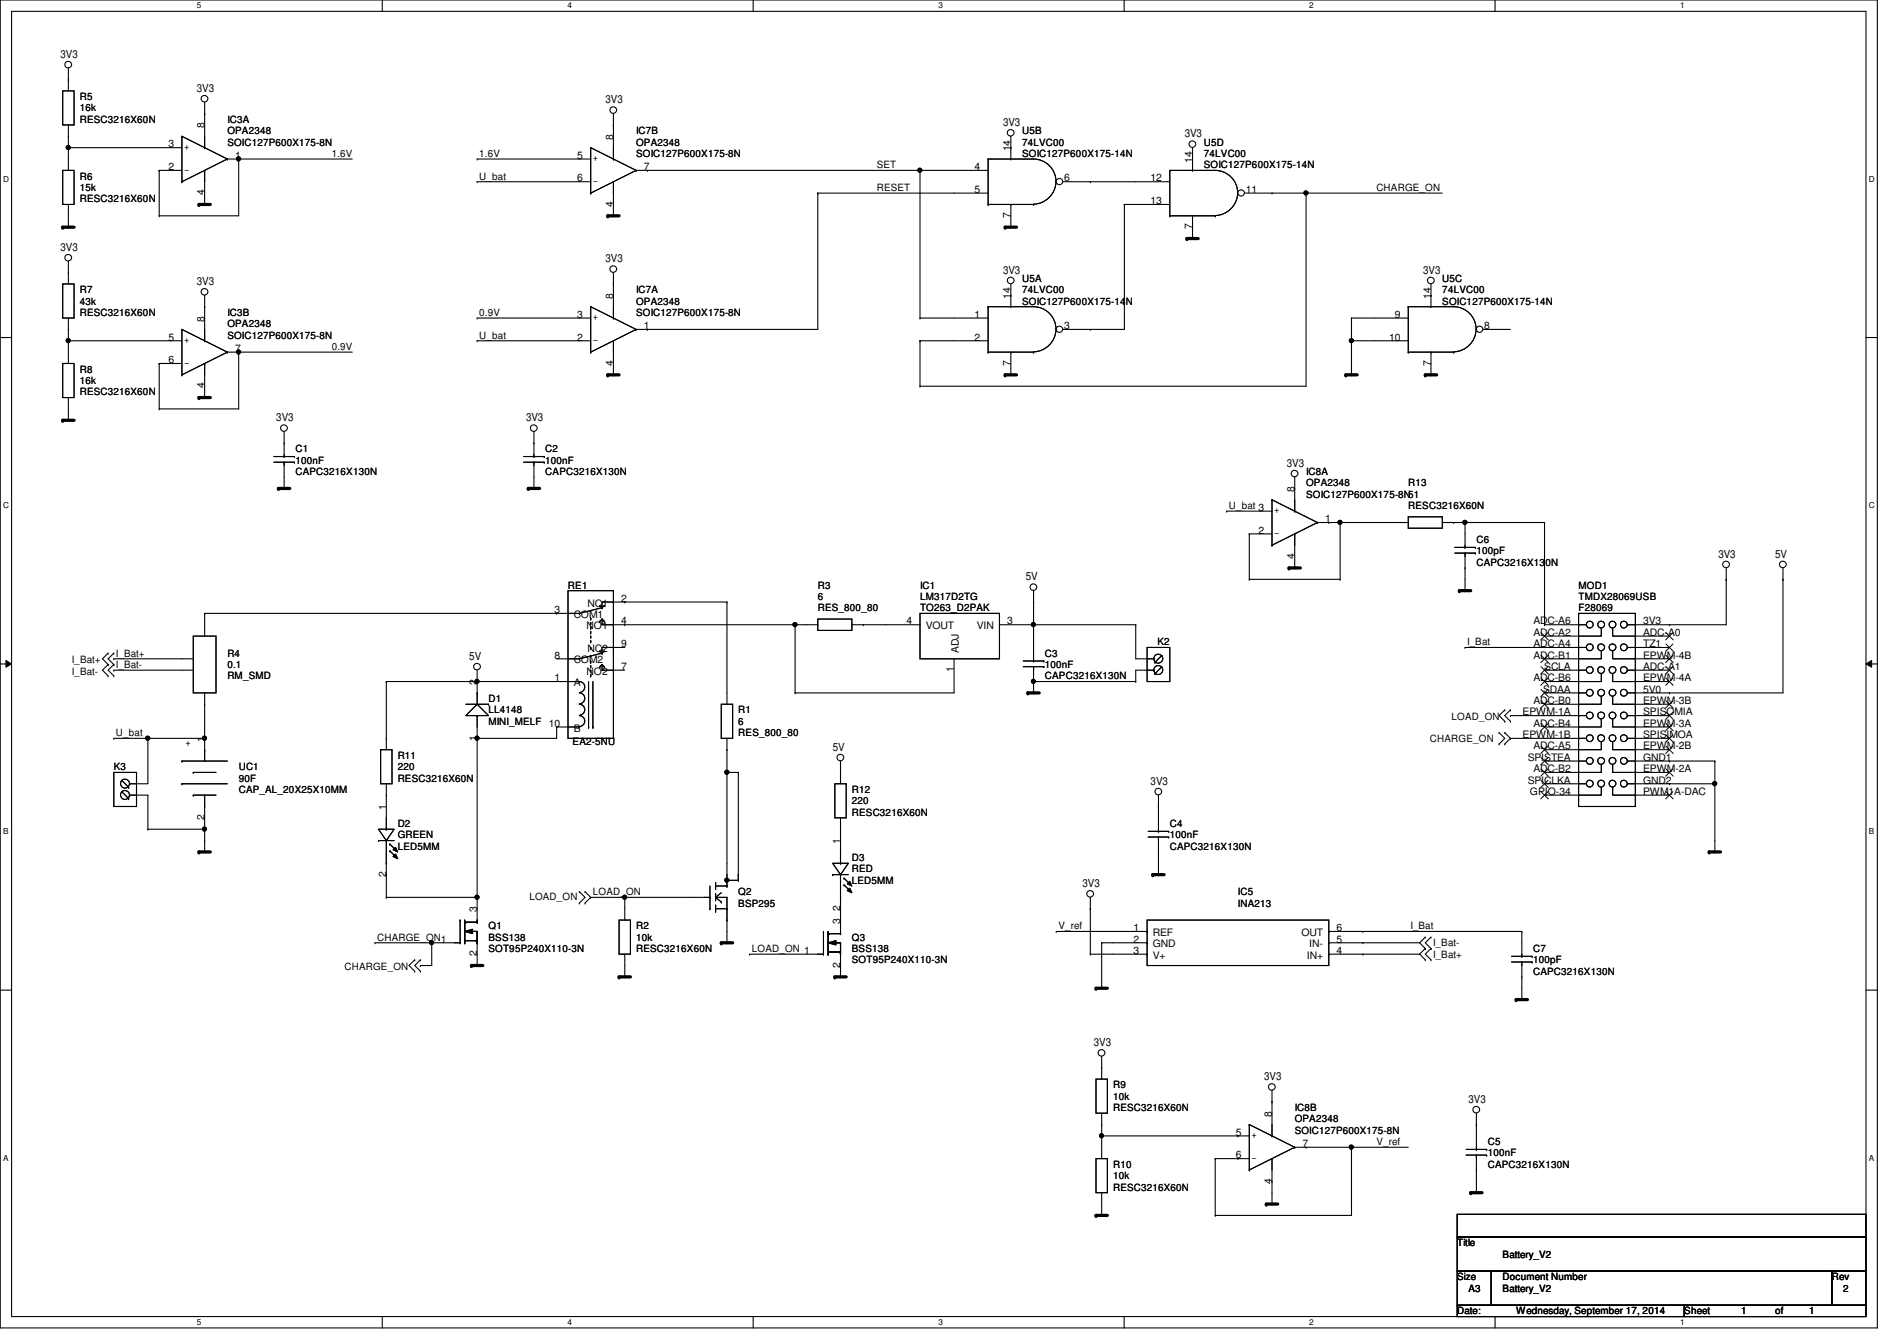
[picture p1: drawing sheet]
<svg xmlns="http://www.w3.org/2000/svg" width="297mm" height="210mm" viewBox="0 0 297 210" stroke-linecap="round" stroke-linejoin="round" font-family="sans-serif">
<path d="M0 0h294v207.9h-294zM1.8 1.8h290.4v204.3h-290.4z" fill="none" stroke="#000" stroke-width=".17"/>
<g fill="#fff">
<path d="M30.8 .2h.7v1.4h-.7z"/>
<path d="M30.8 206.2h.7v1.4h-.7z"/>
</g>
<path d="M59.9 0v1.8M59.9 206.1v1.8" fill="none" stroke="#000" stroke-width=".17"/>
<g fill="#fff">
<path d="M88.9 .2h.6v1.4h-.6z"/>
<path d="M88.9 206.2h.6v1.4h-.6z"/>
</g>
<path d="M117.9 0v1.8M117.9 206.1v1.8" fill="none" stroke="#000" stroke-width=".17"/>
<g fill="#fff">
<path d="M146.9 .2h.7v1.4h-.7z"/>
<path d="M146.9 206.2h.7v1.4h-.7z"/>
</g>
<path d="M176 0v1.8M176 206.1v1.8" fill="none" stroke="#000" stroke-width=".17"/>
<g fill="#fff">
<path d="M205 .2h.7v1.4h-.7z"/>
<path d="M205 206.2h.7v1.4h-.7z"/>
</g>
<path d="M234.1 0v1.8M234.1 206.1v1.8" fill="none" stroke="#000" stroke-width=".17"/>
<g fill="#fff">
<path d="M263.1 .2h.7v1.4h-.7z"/>
<path d="M263.1 206.2h.7v1.4h-.7z"/>
<path d="M.5 27.3h.9v1.4h-.9z"/>
<path d="M292.6 27.3h.9v1.4h-.9z"/>
<path d="M.5 78.4h.9v1.4h-.9z"/>
<path d="M292.6 78.4h.9v1.4h-.9z"/>
</g>
<path d="M0 52.8h1.8M292.2 52.8h1.8" fill="none" stroke="#000" stroke-width=".17"/>
<g fill="#fff">
<path d="M.5 129.5h.8v1.4h-.8z"/>
<path d="M292.6 129.5h.9v1.4h-.9z"/>
</g>
<path d="M0 103.9h1.8M292.2 103.9h1.8" fill="none" stroke="#000" stroke-width=".17"/>
<path d="M.9 103.4l.9 .5-.9 .5zM292.2 103.9l.9-.5v1z" fill="#000"/>
<path d="M.9 103.4l.9 .5-.9 .5zM292.2 103.9l.9-.5v1z" fill="none" stroke="#000" stroke-width=".16"/>
<g fill="#fff">
<path d="M.5 180.5h.8v1.4h-.8z"/>
<path d="M292.6 180.5h.9v1.4h-.9z"/>
</g>
<g fill="none" stroke="#000" stroke-width=".17">
<path d="M10.7 12.4h.1M10.7 10.7v1.7M32 17.8h.1M32 16v3.6M96.1 19.6h.1M96.1 17.8v3.5M10.7 21.3h.1M10.7 23.1h.1M10.7 35.6h.1M10.7 21.3v3.6M10.7 33.8v1.8M10.7 23.1h16"/>
<path d="M24.9 26.7h.1M24.9 33.8h.1M24.9 26.7h1.8M24.9 26.7v7.1M32 32h.1M32 30.2v1.8M37.4 24.9h.1M37.4 24.9v8.9h-12.5M37.4 24.9h17.8M74.7 28.4h.1M74.7 24.9h.1M74.7 28.4h16"/>
<path d="M74.7 24.9h16M96.1 33.8h.1M96.1 32v1.8M101.4 26.7h.1M101.4 26.7h48M128.1 30.2h.1M128.1 30.2h21.3M128.1 30.2v21.4h-28.5M144.1 26.7h.1M144.1 26.7v23.1M158.3 32h.1M158.3 23.1h.1"/>
<path d="M158.3 35.6h.1M158.3 21.3v3.6M158.3 32v3.6M170.7 28.4h.1M170.7 28.4h12.5M176.1 32h.1M176.1 32h7.1M176.1 32v19.6h-5.4M183.2 26.7h.1M183.2 33.8h.1M183.2 26.7h7.1a3.5 3.5 0 0 1 3.5 3.5 3.6 3.6 0 0 1-3.5 3.5M183.2 33.8h7.1"/>
<path d="M183.2 26.7v7.1M186.7 33.8h.1M186.7 24.9h.1M186.7 37.3h.1M186.7 23.1v3.6M186.7 33.8v3.5M190.3 33.8h.1M199.2 30.2h.1M199.2 30.2h26.6M204.5 30.2h.1M204.5 30.2v30.3h-60.4M10.7 51.6h.1"/>
<path d="M10.7 53.3h.1M10.7 42.7h.1M10.7 40.9v1.8M10.7 51.6v3.5M10.7 53.3h17.8M24.9 56.9h.1M24.9 56.9v7.1M24.9 56.9h3.6M28.5 51.6h.1M28.5 58.7h.1M28.5 51.6l7.1 3.5M28.5 51.6v7.1"/>
<path d="M32 48h.1M32 53.3h.1M32 56.9h.1M32 46.2v7.1M32 56.9v5.3M35.6 55.1h.1M35.6 55.1h19.6M35.6 55.1l-7.1 3.6M37.4 55.1h.1M37.4 55.1v8.9h-12.5M74.7 49.8h.1M74.7 53.3h.1"/>
<path d="M74.7 49.8h17.8M74.7 53.3h17.8M92.5 48h.1M92.5 55.1h.1M92.5 48l7.1 3.6M92.5 48v7.1M96.1 44.4h.1M96.1 58.7h.1M96.1 49.8h.1M96.1 53.3h.1M96.1 42.7v7.1M96.1 53.3v5.4"/>
<path d="M99.6 51.6h.1M99.6 51.6l-7.1 3.5M101.4 51.6h.1M144.1 53.3h.1M144.1 49.8h.1M144.1 49.8h5.3M144.1 53.3h5.3M144.1 53.3v7.2M158.3 55.1h.1M158.3 46.2h.1M158.3 58.7h.1M158.3 44.4v3.6"/>
<path d="M158.3 55.1v3.6M170.7 51.6h.1M211.6 53.3h.1M211.6 49.8h.1M211.6 58.7h.1M211.6 49.8h3.6M211.6 53.3h3.6M211.6 49.8v8.9M224.1 46.2h.1M224.1 55.1h.1M224.1 58.7h.1M224.1 44.4v3.6"/>
<path d="M224.1 55.1v3.6M10.7 65.8h.1M10.7 64v1.8M24.9 64h.1M32 62.2h.1M44.5 76.5h.1M44.5 69.3h.1M44.5 67.6v1.7M44.5 74.7v1.8M83.6 76.5h.1M83.6 69.3h.1M83.6 67.6v1.7"/>
<path d="M83.6 74.7v1.8M144.1 60.5h.1M202.7 76.5h.1M202.7 74.7v1.8M32 96h.1M32 96v1.8M32 96h55.2M87.2 96h.1M97.8 94.2h.1M97.8 97.8h.1M97.8 97.8h28.5M97.8 94.2h16"/>
<path d="M113.8 94.2h.1M113.8 94.2v14.3M124.5 97.8h.1M124.5 97.8v10.7M135.2 97.8h.1M135.2 97.8h3.5M161.8 97.8h.1M161.8 94.2h.1M161.8 92.5v8.8M161.8 97.8h16M177.8 97.8h.1M177.8 97.8v5.3"/>
<path d="M192.1 80h.1M192.1 80h5.3M195.6 83.6h.1M195.6 90.7h.1M195.6 83.6h1.8M195.6 83.6v7.1M195.6 90.7h14.2M202.7 88.9h.1M202.7 87.1v1.8M208.1 81.8h.1M208.1 81.8h10.6M209.8 90.7h.1"/>
<path d="M209.8 81.8h.1M209.8 81.8v8.9M227.6 81.8h.1M227.6 81.8h14.2M229.4 81.8h.1M229.4 88.9h.1M229.4 92.5h.1M229.4 81.8v1.8M229.4 88.9v3.6M241.8 81.8h.1M241.8 97.8h.1M241.8 81.8v16"/>
<path d="M261.4 97.8h.1M270.3 90.7h.1M270.3 88.9v8.9h-8.9M279.2 90.7h.1M279.2 88.9v19.6h-17.8M16.9 102.2h.1M16.9 104h.1M16.9 105.8h.1M16.9 102.2l-.9 .9 .9 .9M16.9 104l-.9 .9 .9 .9M17.8 103.1h.1M17.8 104.9h.1"/>
<path d="M17.8 115.6h.1M17.8 102.2h.1M17.8 104h.1M17.8 105.8h.1M17.8 103.1h10.7M17.8 104.9h10.7M17.8 102.2l-.9 .9 .9 .9M17.8 104l-.9 .9 .9 .9M23.2 115.6h.1M23.2 115.6v7.1M32 110.2h.1M32 110.2v5.4h-14.2"/>
<path d="M60.5 106.7h.1M60.5 115.6h.1M60.5 106.7h26.7M60.5 106.7v8.9M74.7 115.6h.1M74.7 106.7h.1M74.7 104.9v1.8M74.7 115.6v26.6M87.2 113.8h.1M87.2 113.8v1.8h-12.5M113.8 117.3h.1M113.8 117.3v17.8"/>
<path d="M124.5 108.5h.1M124.5 108.5h24.9M131.6 119.1v1.8M161.8 106.7h.1M161.8 108.5h.1M161.8 106.7v1.8M161.8 106.7h16M177.8 106.7h.1M177.8 104.9v1.8M229.4 101.3h.1M229.4 101.3h12.4M234.7 116.5h.1"/>
<path d="M234.7 114.7h.1M234.7 114.7l.9 .9-.9 .9M235.6 111.1h.1M235.6 112.9h.1M235.6 114.7h.1M235.6 116.5h.1M235.6 111.1l-.9 .9 .9 .9M235.6 114.7l.9 .9M236.5 112h.1M236.5 115.6h.1M236.5 111.1h.1M236.5 112.9h.1"/>
<path d="M236.5 115.6h5.3M236.5 112h5.3M236.5 111.1l-.9 .9 .9 .9M236.5 115.6l-.9 .9M261.4 119.1h.1M261.4 108.5h.1M261.4 119.1h7.1M268.5 119.1h.1M268.5 119.1v14.2M23.2 129.8h.1M23.2 124.5v5.3M23.2 129.8h8.8"/>
<path d="M32 129.8h.1M32 131.6h.1M32 133.3h.1M32 128v5.3M60.5 124.5h.1M60.5 136.9h.1M60.5 124.5v1.7M60.5 136.9v3.6M90.7 139.6h.1M90.7 139.6l.9 .9-.9 .9M91.6 139.6h.1M91.6 139.6l.9 .9"/>
<path d="M113.8 120.9h.1M113.8 120.9h1.8M115.6 120.9h.1M115.6 120.9v14.2M131.6 129.8h.1M131.6 120.9h.1M131.6 129.8v1.8M181.4 133.3h.1M181.4 126.2h.1M181.4 136.9h.1M181.4 124.5v3.5M181.4 133.3v3.6"/>
<path d="M261.4 122.7h.1M261.4 122.7h7.1M268.5 122.7h.1M268.5 133.3h.1M0 155h1.8M58.7 147.6h.1M58.7 147.6h10.7M60.5 140.5h.1M60.5 140.5h14.2M64.9 150.2h.1M64.9 152h.1M64.9 150.2l-.9 .9 .9 .9"/>
<path d="M65.8 151.1h.1M65.8 150.2h.1M65.8 152h.1M65.8 150.2l-.9 .9 .9 .9M67.6 147.6h.1M67.6 147.6v3.5h-1.8M74.7 140.5h.1M74.7 151.1h.1M74.7 149.4v1.7M90.7 141.4h.1M91.6 141.4h.1M92.5 140.5h.1"/>
<path d="M92.5 140.5h16M92.5 140.5l-.9 .9M97.8 140.5h.1M97.8 152.9h.1M97.8 140.5v1.7M97.8 151.1v1.8M113.8 147.6h.1M113.8 145.8v1.8M117.4 149.4h.1M117.4 149.4h11.5M128.9 149.4h.1M128.9 145.8h.1"/>
<path d="M128.9 145.8v3.6M129.7 147.6l1.2-.4v.7zM129.7 149.4h.1M129.7 146.1h.1M129.7 147.6h1.9M129.7 145.8v3.6M129.7 146.1h1.9M129.7 149h1.9M129.8 146.1h.1M131.4 149h.1M131.6 142.2h.1M131.6 152.9h.1"/>
<path d="M131.6 146.1h.1M131.6 147.6h.1M131.6 149.4h.1M131.6 149h.1M131.6 142.2v3.9M131.6 147.6v5.3M165.4 145.8h.1M165.4 145.8h8.9M170.7 149.4h.1M170.7 142.2h.1M170.7 149.4h3.6M170.7 140.5v8.9"/>
<path d="M172.5 147.6h.1M172.5 154.7h.1M172.5 147.6h1.8M172.5 147.6v7.1M213.4 145.8h.1M213.4 149.4h.1M213.4 147.6h.1M213.4 147.6h8.9M213.4 145.8h24.9M213.4 149.4h8.9M222.3 149.4l.9 .8M222.3 147.6l.9 .9"/>
<path d="M223.2 148.5h.1M223.2 150.2h.1M223.2 146.7h.1M223.2 148.5l-.9 .9M223.2 146.7l-.9 .9M224.1 150.2h.1M224.1 148.5h.1M224.1 146.7h.1M224.1 148.5l-.9 .9 .9 .8M224.1 146.7l-.9 .9 .9 .9M238.3 152.9h.1M238.3 145.8h.1"/>
<path d="M238.3 156.5h.1M238.3 145.8v1.8M238.3 152.9v3.6M292.2 155h1.8M172.5 177.8h.1M172.5 176h.1M172.5 167.1h.1M172.5 165.4v1.7M172.5 176v3.6M172.5 177.8h21.3M193.8 177.8h.1M199.2 172.5h.1"/>
<path d="M199.2 170.7v3.5M204.5 179.6h.1M204.5 179.6h16M211.6 179.6h.1M211.6 179.6v10.6h-21.3M231.2 176h.1M231.2 174.2v3.6M172.5 190.2h.1M172.5 188.5v1.7M190.3 190.2h.1M190.3 181.4h.1M190.3 181.4v8.8"/>
<path d="M190.3 181.4h3.5M193.8 181.4h.1M199.2 184.9h.1M199.2 188.5h.1M199.2 184.9v3.6M228.2 190.1h64v3.5h-64zM228.2 193.6h64v5.4h-64zM228.2 199h5.3v5.3h-5.3zM231.2 183.1h.1M231.2 186.7h.1M231.2 183.1v3.6M233.5 199h53.3v5.3h-53.3z"/>
<path d="M286.8 199h5.4v5.3h-5.4zM228.2 204.3h35.5v1.8h-35.5zM263.7 204.3h28.5v1.8h-28.5z"/>
<circle cx="10.7" cy="10.1" r=".52"/>
<circle cx="32" cy="15.4" r=".52"/>
<circle cx="96" cy="17.2" r=".52"/>
<circle cx="10.7" cy="23.1" r=".32"/>
<circle cx="37.4" cy="24.9" r=".32"/>
<circle cx="144" cy="26.6" r=".32"/>
<circle cx="158.3" cy="20.8" r=".52"/>
<circle cx="186.7" cy="22.6" r=".52"/>
<circle cx="204.5" cy="30.2" r=".32"/>
<circle cx="10.7" cy="53.3" r=".32"/>
<circle cx="10.7" cy="40.3" r=".52"/>
<circle cx="32" cy="45.7" r=".52"/>
<circle cx="37.4" cy="55.1" r=".32"/>
<circle cx="96" cy="42.1" r=".52"/>
<circle cx="158.3" cy="43.9" r=".52"/>
<circle cx="211.6" cy="53.3" r=".32"/>
<circle cx="224.1" cy="43.9" r=".52"/>
<circle cx="44.5" cy="67" r=".52"/>
<circle cx="83.6" cy="67" r=".52"/>
<circle cx="202.7" cy="74.1" r=".52"/>
<circle cx="124.5" cy="97.8" r=".32"/>
<circle cx="161.8" cy="97.8" r=".32"/>
<circle cx="161.8" cy="91.9" r=".52"/>
<circle cx="209.8" cy="81.8" r=".32"/>
<circle cx="229.4" cy="81.8" r=".32"/>
<circle cx="270.3" cy="88.3" r=".52"/>
<circle cx="279.2" cy="88.3" r=".52"/>
<circle cx="23.1" cy="115.5" r=".32"/>
<circle cx="32" cy="115.5" r=".32"/>
<circle cx="74.7" cy="106.7" r=".32"/>
<circle cx="74.7" cy="115.5" r=".32"/>
<circle cx="74.7" cy="104.3" r=".52"/>
<circle cx="131.6" cy="118.6" r=".52"/>
<circle cx="161.8" cy="106.7" r=".32"/>
<circle cx="32" cy="129.8" r=".32"/>
<circle cx="113.8" cy="120.9" r=".32"/>
<circle cx="170.7" cy="139.9" r=".52"/>
<circle cx="181.4" cy="123.9" r=".52"/>
<circle cx="268.5" cy="122.7" r=".32"/>
<circle cx="67.6" cy="147.5" r=".32"/>
<circle cx="74.7" cy="140.4" r=".32"/>
<circle cx="97.8" cy="140.4" r=".32"/>
<circle cx="172.5" cy="177.8" r=".32"/>
<circle cx="172.5" cy="164.8" r=".52"/>
<circle cx="199.2" cy="170.1" r=".52"/>
<circle cx="211.6" cy="179.6" r=".32"/>
<circle cx="231.2" cy="173.7" r=".52"/>
</g>
<g fill="#000">
<path d="M129.7 147.6l1.2-.4v.7z"/>
<circle cx="10.7" cy="23.1" r=".32"/>
<circle cx="37.4" cy="24.9" r=".32"/>
<circle cx="144" cy="26.6" r=".32"/>
<circle cx="204.5" cy="30.2" r=".32"/>
<circle cx="10.7" cy="53.3" r=".32"/>
<circle cx="37.4" cy="55.1" r=".32"/>
<circle cx="211.6" cy="53.3" r=".32"/>
<circle cx="124.5" cy="97.8" r=".32"/>
<circle cx="161.8" cy="97.8" r=".32"/>
<circle cx="209.8" cy="81.8" r=".32"/>
<circle cx="229.4" cy="81.8" r=".32"/>
<circle cx="23.1" cy="115.5" r=".32"/>
<circle cx="32" cy="115.5" r=".32"/>
<circle cx="74.7" cy="106.7" r=".32"/>
<circle cx="74.7" cy="115.5" r=".32"/>
<circle cx="161.8" cy="106.7" r=".32"/>
<circle cx="32" cy="129.8" r=".32"/>
<circle cx="113.8" cy="120.9" r=".32"/>
<circle cx="268.5" cy="122.7" r=".32"/>
<circle cx="67.6" cy="147.5" r=".32"/>
<circle cx="74.7" cy="140.4" r=".32"/>
<circle cx="97.8" cy="140.4" r=".32"/>
<circle cx="172.5" cy="177.8" r=".32"/>
<circle cx="211.6" cy="179.6" r=".32"/>
</g>
<g fill="none" stroke="#000" stroke-width=".51">
<path d="M9.8 35.6h1.8M31.2 32h1.7M95.2 33.8h1.7M157.4 35.6h1.8M185.8 37.3h1.8M95.2 58.7h1.7M157.4 58.7h1.8M210.7 58.7h1.8M223.2 58.7h1.8M9.8 65.8h1.8M31.2 62.2h1.7M43.6 76.5h1.8"/>
<path d="M82.7 76.5h1.8M201.8 88.9h1.8M228.5 92.5h1.8M160.9 108.5h1.8M31.2 133.3h1.7M180.5 136.9h1.8M267.6 133.3h1.8M73.8 151.1h1.8M96.9 152.9h1.8M112.9 147.6h1.8M130.7 152.9h1.8M171.6 154.7h1.8"/>
<path d="M237.4 156.5h1.8M171.6 190.2h1.8M198.3 188.5h1.8M230.3 186.7h1.8"/>
</g>
<g fill="#000">
<circle cx="9.8" cy="35.6" r=".25"/>
<circle cx="31.2" cy="32" r=".25"/>
<circle cx="95.2" cy="33.8" r=".25"/>
<circle cx="157.4" cy="35.6" r=".25"/>
<circle cx="185.8" cy="37.3" r=".25"/>
<circle cx="95.2" cy="58.7" r=".25"/>
<circle cx="157.4" cy="58.7" r=".25"/>
<circle cx="210.7" cy="58.7" r=".25"/>
<circle cx="223.2" cy="58.7" r=".25"/>
<circle cx="9.8" cy="65.8" r=".25"/>
<circle cx="31.2" cy="62.2" r=".25"/>
<circle cx="43.6" cy="76.5" r=".25"/>
<circle cx="82.7" cy="76.5" r=".25"/>
<circle cx="201.8" cy="88.9" r=".25"/>
<circle cx="228.5" cy="92.5" r=".25"/>
<circle cx="160.9" cy="108.5" r=".25"/>
<circle cx="31.2" cy="133.3" r=".25"/>
<circle cx="180.5" cy="136.9" r=".25"/>
<circle cx="267.6" cy="133.3" r=".25"/>
<circle cx="73.8" cy="151.1" r=".25"/>
<circle cx="96.9" cy="152.9" r=".25"/>
<circle cx="112.9" cy="147.6" r=".25"/>
<circle cx="130.7" cy="152.9" r=".25"/>
<circle cx="171.6" cy="154.7" r=".25"/>
<circle cx="237.4" cy="156.5" r=".25"/>
<circle cx="171.6" cy="190.2" r=".25"/>
<circle cx="198.3" cy="188.5" r=".25"/>
<circle cx="230.3" cy="186.7" r=".25"/>
</g>
<circle cx="194.4" cy="30.2" r=".5" fill="#fff"/>
<g fill="none" stroke="#000" stroke-width=".17">
<path d="M9.8 14.2h1.8v5.4h-1.8zM10.7 12.4v1.8M10.7 19.6v1.7M9.8 26.7h1.8v5.3h-1.8zM10.7 24.9v1.8M10.7 32v1.8M90.7 28.4h1.8M90.7 24.9h1.8M92.5 23.1h.1M92.5 30.2h.1M92.5 23.1l7.1 3.6M92.5 23.1v7.1"/>
<path d="M96.1 24.9h.1M96.1 28.4h.1M96.1 21.3v3.6M96.1 28.4v3.6M99.6 26.7h.1M99.6 26.7l-7.1 3.5M99.6 26.7h1.8M149.4 30.2h5.3M149.4 26.7h5.3M154.7 24.9h.1M154.7 32h.1M154.7 24.9h7.1a3.5 3.5 0 0 1 3.6 3.6v-.1a3.6 3.6 0 0 1-3.6 3.6"/>
<path d="M154.7 24.9v7.1M154.7 32h7.1M161.8 32h.1M186.7 26.7h.1M186.7 33.8h.1M194.9 30.2h4.3M42.9 72.3h3.2M42.9 71.5h3.2M44.5 71.5h.1M44.5 72.3h.1M44.5 69.3v2.2M44.5 72.3v2.4"/>
<path d="M46.1 72.3h.1M46.1 71.5h.1M82 72.3h3.2M82 71.5h3.2M83.6 71.5h.1M83.6 72.3h.1M83.6 69.3v2.2M83.6 72.3v2.4M85.2 72.3h.1M85.2 71.5h.1M199.2 78.2h.1M199.2 78.2l7.1 3.6"/>
<path d="M199.2 78.2v7.1M202.7 76.5v3.5M126.3 97.8h1.8M128.1 96.9h5.3v1.8h-5.3zM133.4 97.8h1.8M197.4 83.6h1.8M197.4 80h1.8M199.2 85.3h.1M202.7 80h.1M202.7 83.6h.1M202.7 83.6v3.5M206.3 81.8h.1"/>
<path d="M206.3 81.8h1.8M206.3 81.8l-7.1 3.5M218.7 81.8h1.8M220.5 80.9h5.3v1.8h-5.3zM225.8 81.8h1.8M227.8 86.6h3.2M227.8 85.7h3.2M229.4 85.7h.1M229.4 86.6h.1M229.4 83.6v2.1M229.4 86.6v2.3M231 86.6h.1"/>
<path d="M231 85.7h.1M72.9 110.2h3.6M74.7 110.2l1.8 1.8h-3.6zM74.7 112h.1M74.7 108.5h.1M74.7 106.7v3.5M74.7 112v3.6M76.5 110.2h.1M160.2 104.4h3.2M160.2 103.5h3.2M161.8 103.5h.1M161.8 104.4h.1"/>
<path d="M161.8 101.3v2.2M161.8 104.4v2.3M163.4 104.4h.1M163.4 103.5h.1M177.8 103.1h2.9M177.8 104.9h2.9M179.6 101.3h3.6v5.4h-3.6zM180.7 103.1h.1M180.7 104.9h.1M180.8 103.7h.1M180.8 105.5h.1M181.9 102.6l-1.1 1.1"/>
<path d="M181.9 104.4l-1.1 1.1M59.3 129.8h2.4l-1.2 1.8zM59.3 131.6h.1M59.3 131.6h2.4M60.5 129.8h.1M60.5 135.1h.1M60.5 126.2v3.6M60.5 131.6v5.3M61 132.1h.1M61 133.2h.1M61 132.1l1.1 1.1M61 133.2l1.1 1"/>
<path d="M61.5 134.1l.4-.4 .4 .7zM61.9 132.6l.4 .7-.8-.3zM111.2 138.7v3.5M112.1 138.1h.1M112.1 139.9h.1M112.1 138.7h1.7M112.1 138.1v1.1M112.1 139.9v1.1M112.9 139.7l-.8 .8M113.8 138.7h.1M113.8 135.1v3.6M113.8 137.8h1.8"/>
<path d="M115.6 137.8h.1M115.6 136.9h.1M115.6 135.1v2.7M130.4 135.1h2.4l-1.2 1.8zM130.4 136.9h.1M130.4 136.9h2.4M130.7 122.7h1.8v5.3h-1.8zM131.6 135.1h.1M131.6 120.9v1.8M131.6 128v1.8M131.6 131.6v3.5M131.6 136.9v5.3"/>
<path d="M132.2 137.5h.1M132.2 138.5h.1M132.2 137.5l1 1M132.2 138.5l1 1.1M133.1 139l.3 .7-.7-.3zM133.1 138l.3 .7-.7-.4zM179.8 131h3.2M179.8 130.1h3.2M181.4 130.1h.1M181.4 131h.1M181.4 128v2.1M181.4 131v2.3"/>
<path d="M183 131h.1M183 130.1h.1M69.4 147.6h2.6M72 147.6h.1M72 144h.1M72 144v3.6M72.8 145.8l1.2-.3v.6zM72.8 147.6h.1M72.8 144.4h.1M72.8 144v3.6M72.8 144.4h1.9M72.8 145.8h1.9"/>
<path d="M72.8 147.2h1.9M72.9 144.4h.1M74.5 147.2h.1M74.7 144.4h.1M74.7 145.8h.1M74.7 147.6h.1M74.7 147.2h.1M74.7 142.2v2.2M74.7 145.8v3.6M96.9 144h1.8v5.4h-1.8zM97.8 142.2v1.8M97.8 149.4v1.7"/>
<path d="M108.5 140.5h2.7M111.2 142.2h.1M111.2 140.5h.1M112.1 140.5h.1M112.1 141.7h.1M112.1 142.2h1.7M112.1 140.5l.8 .7M112.1 140.5h1.7v5.3M112.1 141.7v1.1M112.9 141.2h.1M113.8 142.2h.1M113.8 144h.1"/>
<path d="M131.6 140.5h.1M236.7 150.6h3.2M236.7 149.7h3.2M238.3 149.7h.1M238.3 150.6h.1M238.3 147.6v2.1M238.3 150.6v2.3M239.9 150.6h.1M239.9 149.7h.1M171.6 168.9h1.8v5.3h-1.8zM172.5 167.1v1.8M172.5 174.2v1.8"/>
<path d="M193.8 177.8h1.8M195.6 176h.1M195.6 176l7.1 3.6M195.6 176v7.1M199.2 177.8h.1M199.2 174.2v3.6M202.7 179.6h.1M202.7 179.6l-7.1 3.5M202.7 179.6h1.8M193.8 181.4h1.8M195.6 183.1h.1M199.2 181.4h.1"/>
<path d="M199.2 181.4v3.5"/>
<circle cx="194.4" cy="30.2" r=".5"/>
<circle cx="181.4" cy="104.9" r=".7"/>
<circle cx="181.4" cy="103.1" r=".7"/>
<circle cx="113.8" cy="137.8" r=".32"/>
</g>
<g fill="#000">
<path d="M72.8 145.8l1.2-.3v.6z"/>
<path d="M61.5 134.1l.4-.4 .4 .7z" fill-rule="evenodd"/>
<path d="M61.9 132.6l.4 .7-.8-.3z" fill-rule="evenodd"/>
<path d="M61.5 134.1l.4-.4 .4 .7z" fill-rule="evenodd"/>
<path d="M61.9 132.6l.4 .7-.8-.3z" fill-rule="evenodd"/>
<path d="M133.1 139l.3 .7-.7-.3z" fill-rule="evenodd"/>
<path d="M133.1 138l.3 .7-.7-.4z" fill-rule="evenodd"/>
<path d="M133.1 139l.3 .7-.7-.3z" fill-rule="evenodd"/>
<path d="M133.1 138l.3 .7-.7-.4z" fill-rule="evenodd"/>
<circle cx="113.8" cy="137.8" r=".32"/>
</g>
<circle cx="165.9" cy="28.4" r=".5" fill="#fff"/>
<g fill="none" stroke="#000" stroke-width=".17">
<path d="M32 19.6v3.5M26.7 26.7h1.8M26.7 23.1h1.8M28.5 21.3h.1M28.5 28.4h.1M28.5 21.3l7.1 3.6M28.5 21.3v7.1M32 23.1h.1M32 26.7h.1M32 26.7v3.5M35.6 24.9h.1M35.6 24.9l-7.1 3.5"/>
<path d="M35.6 24.9h1.8M158.3 24.9h.1M158.3 32h.1M166.5 28.4h4.2M9.8 44.4h1.8v5.4h-1.8zM9.8 56.9h1.8v5.3h-1.8zM10.7 42.7v1.7M10.7 49.8v1.8M10.7 55.1v1.8M149.4 49.8h5.3M149.4 53.3h5.3M154.7 48h.1"/>
<path d="M154.7 55.1h.1M154.7 48h7.1a3.5 3.5 0 0 1 3.6 3.6 3.6 3.6 0 0 1-3.6 3.5M154.7 48v7.1M154.7 55.1h7.1M161.8 55.1h.1M10.7 62.2v1.8M30.3 99.6h3.5v8.9h-3.5zM32 97.8v1.8M87.2 96h3.5M88.9 92.5h7.2v23.1h-7.2zM90.7 96h.1M92.5 99.6h.1"/>
<path d="M92.5 98.8h.1M92.5 98.1h.1M92.5 97.5h.1M92.5 96.7h.1M92.5 96.7v.4M92.5 97.5v.3M92.5 98.1v.4M92.5 98.8v.4M92.5 99.6v.3M93.9 97.2h.1M93.9 94.8h.1M93.9 94.8l.4 .3"/>
<path d="M94.3 95.1h.1M94.3 96.9h.1M94.3 95.1l-3.6 .9M94.3 96.9l-.4 .3M94.3 96.9l.3 .3M94.3 96.9v.9h3.5M94.6 94.8h.1M94.6 97.2h.1M94.6 94.8l-.3 .3M96.1 94.2h.1M96.1 97.8h.1M97.8 94.2h-3.5v.9"/>
<path d="M28.5 119.1h.1M28.5 119.1h7.1M28.5 103.1h1.8M28.5 104.9h1.8M32 117.3h.1M32 108.5v1.7M32 115.6v3.5M59.6 117.3h1.8v5.4h-1.8zM60.5 115.6v1.7M87.2 113.8h3.5M87.2 106.7h3.5M87.2 103.1h3.5"/>
<path d="M90.7 108.5a.87 .87 0 0 1 .9 .8 .87 .87 0 0 1-.9 .9M90.7 106.7a.87 .87 0 0 1 .9 .8 .87 .87 0 0 1-.9 .9M90.7 110.2a.87 .87 0 0 1 .9 .9 .87 .87 0 0 1-.9 .9M90.7 112a.87 .87 0 0 1 .9 .9 .87 .87 0 0 1-.9 .8M90.7 113.8h.1M90.7 106.7h.1M90.7 103.1h.1M92.2 113.8h.1M92.2 106.7v7.1M92.5 105.6h.1M92.5 104.9h.1M92.5 104.2h.1"/>
<path d="M92.5 103.5h.1M92.5 100.3h.1M92.5 101.3h.1M92.5 100.3v.3M92.5 101.3v.4M92.5 103.5v.3M92.5 104.2v.4M92.5 104.9v.3M92.5 105.6v.4M92.8 113.8h.1M92.8 106.7v7.1M93.9 101.9h.1"/>
<path d="M93.9 104.4h.1M93.9 101.9l.4 .3M94.3 102.2h.1M94.3 104h.1M94.3 102.2l-3.6 .9M94.3 104l.3 .4M94.3 104l-.4 .4M94.3 104v.9h3.5M94.6 101.9h.1M94.6 104.4h.1M94.6 101.9l-.3 .3M96.1 101.3h.1"/>
<path d="M96.1 104.9h.1M97.8 101.3h-3.5v.9M112.9 110.2h1.8v5.4h-1.8zM113.8 108.5v1.7M113.8 115.6v1.7M17.8 120.9h3.6v5.3h-3.6zM19 122.1l1.1 1.1M19 123.9l1.1 1.1M20.1 123.2h.1M20.1 125h.1M20.3 122.7h.1M20.3 124.5h.1"/>
<path d="M20.3 122.7h2.9M20.3 124.5h2.9M28.5 122.7h.1M28.5 122.7h7.1M30.3 120.9h.1M30.3 124.5h.1M30.3 120.9h3.5M30.3 124.5h3.5M32 126.2h.1M32 124.5v3.5M60.5 122.7v1.8M174.3 145.8h5.3"/>
<path d="M174.3 147.6h5.3M174.3 149.4h5.3M179.6 144h28.5v7.1h-28.5zM179.6 145.8h.1M179.6 147.6h.1M179.6 149.4h.1M208.1 149.4h.1M208.1 147.6h.1M208.1 145.8h.1M208.1 145.8h5.3M208.1 147.6h5.3M208.1 149.4h5.3"/>
<path d="M172.5 179.6v1.8M171.6 181.4h1.8v5.3h-1.8zM172.5 186.7v1.8"/>
<circle cx="165.9" cy="28.4" r=".5"/>
<circle cx="19.6" cy="122.7" r=".7"/>
<circle cx="19.6" cy="124.4" r=".7"/>
</g>
<circle cx="165.9" cy="51.5" r=".5" fill="#fff"/>
<g fill="none" stroke="#000" stroke-width=".17">
<path d="M158.3 48h.1M158.3 55.1h.1M166.5 51.6h4.2M215.2 49.8h5.3M215.2 53.3h5.3M220.5 48h.1M220.5 55.1h.1M220.5 48h7.1a3.5 3.5 0 0 1 3.5 3.6 3.6 3.6 0 0 1-3.5 3.5M220.5 48v7.1M220.5 55.1h7.1M227.6 55.1h.1"/>
<circle cx="165.9" cy="51.5" r=".5"/>
</g>
<circle cx="231.7" cy="51.5" r=".5" fill="#fff"/>
<g fill="none" stroke="#000" stroke-width=".17">
<path d="M224.1 48h.1M224.1 55.1h.1M232.2 51.6h4.3M138.7 97.8h5.4M144.1 96h12.4v7.1h-12.4zM156.5 97.8h5.3M241.8 97.8h6.6M247.2 96h8.9v30.2h-8.9zM247.2 97.8h.1M250.7 98.3v1.3h-8.9M252.5 98.3v1.3h8.9M254.8 97.8h.1"/>
<path d="M254.8 97.8h6.6M149.4 103.1v5.4M241.8 119.1h6.6M241.8 115.6h6.6M241.8 112h6.6M241.8 108.5h6.6M241.8 104.9h6.6M241.8 101.3h6.6M247.2 119.1h.1M247.2 115.6h.1M247.2 112h.1M247.2 108.5h.1"/>
<path d="M247.2 104.9h.1M247.2 101.3h.1M250.7 119.7v1.2h-8.9M250.7 116.1v1.2h-8.9M250.7 112.6v1.2h-8.9M250.7 109v1.2h-8.9M250.7 105.5v1.2h-8.9M250.7 101.9v1.2h-8.9M252.5 119.7v1.2h8.9M252.5 116.1v1.2h8.9M252.5 112.6v1.2h8.9M252.5 109v1.2h8.9"/>
<path d="M252.5 105.5v1.2h8.9M252.5 101.9v1.2h8.9M254.8 119.1h.1M254.8 115.6h.1M254.8 112h.1M254.8 108.5h.1M254.8 104.9h.1M254.8 101.3h.1M254.8 119.1h6.6M254.8 115.6h6.6M254.8 112h6.6M254.8 108.5h6.6"/>
<path d="M254.8 104.9h6.6M254.8 101.3h6.6M241.8 122.7h6.6M247.2 122.7h.1M250.7 123.2v1.3h-8.9M252.5 123.2v1.3h8.9M254.8 122.7h.1M254.8 122.7h6.6M229.6 179.9h3.2M231.2 179.9h.1M231.2 177.8v2.1M232.8 179.9h.1"/>
<path d="M229.6 180.8h3.2M231.2 180.8h.1M231.2 180.8v2.3M232.8 180.8h.1"/>
<circle cx="10.7" cy="23.1" r=".32"/>
<circle cx="37.4" cy="24.9" r=".32"/>
<circle cx="144" cy="26.6" r=".32"/>
<circle cx="204.5" cy="30.2" r=".32"/>
<circle cx="10.7" cy="53.3" r=".32"/>
<circle cx="37.4" cy="55.1" r=".32"/>
<circle cx="211.6" cy="53.3" r=".32"/>
<circle cx="231.7" cy="51.5" r=".5"/>
<circle cx="124.5" cy="97.8" r=".32"/>
<circle cx="161.8" cy="97.8" r=".32"/>
<circle cx="209.8" cy="81.8" r=".32"/>
<circle cx="229.4" cy="81.8" r=".32"/>
<circle cx="248.9" cy="97.8" r=".54"/>
<circle cx="250.7" cy="97.8" r=".54"/>
<circle cx="252.5" cy="97.8" r=".54"/>
<circle cx="254.3" cy="97.8" r=".54"/>
<circle cx="23.1" cy="115.5" r=".32"/>
<circle cx="32" cy="115.5" r=".32"/>
<circle cx="74.7" cy="106.7" r=".32"/>
<circle cx="74.7" cy="115.5" r=".32"/>
<circle cx="161.8" cy="106.7" r=".32"/>
<circle cx="248.9" cy="119.1" r=".54"/>
<circle cx="248.9" cy="112" r=".54"/>
<circle cx="248.9" cy="101.3" r=".54"/>
<circle cx="248.9" cy="108.4" r=".54"/>
<circle cx="248.9" cy="104.9" r=".54"/>
<circle cx="248.9" cy="115.5" r=".54"/>
<circle cx="250.7" cy="115.5" r=".54"/>
<circle cx="250.7" cy="112" r=".54"/>
<circle cx="250.7" cy="119.1" r=".54"/>
<circle cx="250.7" cy="101.3" r=".54"/>
<circle cx="250.7" cy="108.4" r=".54"/>
<circle cx="250.7" cy="104.9" r=".54"/>
<circle cx="252.5" cy="112" r=".54"/>
<circle cx="252.5" cy="101.3" r=".54"/>
<circle cx="252.5" cy="119.1" r=".54"/>
<circle cx="252.5" cy="115.5" r=".54"/>
<circle cx="252.5" cy="108.4" r=".54"/>
<circle cx="252.5" cy="104.9" r=".54"/>
<circle cx="254.3" cy="115.5" r=".54"/>
<circle cx="254.3" cy="112" r=".54"/>
<circle cx="254.3" cy="108.4" r=".54"/>
<circle cx="254.3" cy="119.1" r=".54"/>
<circle cx="254.3" cy="101.3" r=".54"/>
<circle cx="254.3" cy="104.9" r=".54"/>
<circle cx="32" cy="129.8" r=".32"/>
<circle cx="113.8" cy="120.9" r=".32"/>
<circle cx="248.9" cy="122.7" r=".54"/>
<circle cx="250.7" cy="122.7" r=".54"/>
<circle cx="252.5" cy="122.7" r=".54"/>
<circle cx="254.3" cy="122.7" r=".54"/>
<circle cx="268.5" cy="122.7" r=".32"/>
<circle cx="67.6" cy="147.5" r=".32"/>
<circle cx="74.7" cy="140.4" r=".32"/>
<circle cx="97.8" cy="140.4" r=".32"/>
<circle cx="172.5" cy="177.8" r=".32"/>
<circle cx="211.6" cy="179.6" r=".32"/>
</g>
<g fill="none" stroke="#000" stroke-width=".16">
<path d="M241.3 99l1.1 1.2M242.4 99l-1.1 1.2M260.9 99l1.1 1.2M262 99l-1.2 1.2M241.3 118.6l1.1 1.1M241.3 116.8l1.1 1.1M241.3 113.2l1.1 1.2M241.3 107.9l1.1 1.2M241.3 109.7l1.1 1.1M241.3 106.1l1.1 1.2M241.3 104.4l1.1 1.1M241.3 102.6l1.1 1.1"/>
<path d="M242.4 118.6l-1.1 1.1M242.4 116.8l-1.1 1.1M242.4 113.2l-1.1 1.2M242.4 107.9l-1.1 1.2M242.4 109.7l-1.1 1.1M242.4 106.1l-1.1 1.2M242.4 104.4l-1.1 1.1M242.4 102.6l-1.1 1.1M260.9 116.8l1.1 1.1M260.9 115l1.1 1.2M260.9 111.5l1.1 1.1M260.9 113.2l1.1 1.2"/>
<path d="M260.9 109.7l1.1 1.1M260.9 106.1l1.1 1.2M260.9 104.4l1.1 1.1M260.9 102.6l1.1 1.1M260.9 100.8l1.1 1.1M262 102.6l-1.2 1.1M262 104.4l-1.2 1.1M262 100.8l-1.2 1.1M262 116.8l-1.2 1.1M262 115l-1.2 1.2M262 111.5l-1.2 1.1M262 113.2l-1.2 1.2"/>
<path d="M262 109.7l-1.2 1.1M262 106.1l-1.2 1.2M241.3 122.1l1.1 1.2M241.3 123.9l1.1 1.2M241.3 120.4l1.1 1.1M242.4 122.1l-1.1 1.2M242.4 123.9l-1.1 1.2M242.4 120.4l-1.1 1.1M260.9 123.9l1.1 1.2M260.9 120.4l1.1 1.1M262 123.9l-1.2 1.2M262 120.4l-1.2 1.1"/>
</g>
<g fill="#000">
<circle cx="10.7" cy="23.1" r=".32"/>
<circle cx="37.4" cy="24.9" r=".32"/>
<circle cx="144" cy="26.6" r=".32"/>
<circle cx="204.5" cy="30.2" r=".32"/>
<circle cx="10.7" cy="53.3" r=".32"/>
<circle cx="37.4" cy="55.1" r=".32"/>
<circle cx="211.6" cy="53.3" r=".32"/>
<circle cx="124.5" cy="97.8" r=".32"/>
<circle cx="161.8" cy="97.8" r=".32"/>
<circle cx="209.8" cy="81.8" r=".32"/>
<circle cx="229.4" cy="81.8" r=".32"/>
<circle cx="23.1" cy="115.5" r=".32"/>
<circle cx="32" cy="115.5" r=".32"/>
<circle cx="74.7" cy="106.7" r=".32"/>
<circle cx="74.7" cy="115.5" r=".32"/>
<circle cx="161.8" cy="106.7" r=".32"/>
<circle cx="32" cy="129.8" r=".32"/>
<circle cx="113.8" cy="120.9" r=".32"/>
<circle cx="268.5" cy="122.7" r=".32"/>
<circle cx="67.6" cy="147.5" r=".32"/>
<circle cx="74.7" cy="140.4" r=".32"/>
<circle cx="97.8" cy="140.4" r=".32"/>
<circle cx="172.5" cy="177.8" r=".32"/>
<circle cx="211.6" cy="179.6" r=".32"/>
</g>
<g font-size="1.7">
<text x="9.5" y="9.1">3V3</text>
<text x="30.8" y="14.4">3V3</text>
<text x="94.8" y="16.2">3V3</text>
<text x="157.1" y="19.7">3V3</text>
<text x="185.5" y="21.5">3V3</text>
<text x="9.5" y="39.3">3V3</text>
<text x="94.8" y="41.1">3V3</text>
<text x="30.8" y="44.6">3V3</text>
<text x="157.1" y="42.8">3V3</text>
<text x="222.8" y="42.8">3V3</text>
<text x="43.3" y="66">3V3</text>
<text x="82.4" y="66">3V3</text>
<text x="201.5" y="73.1">3V3</text>
<text x="269.1" y="87.3">3V3</text>
<text x="278" y="87.3">5V</text>
<text x="160.6" y="90.8">5V</text>
<text x="73.5" y="103.3">5V</text>
<text x="130.4" y="117.5">5V</text>
<text x="180.2" y="122.9">3V3</text>
<text x="169.5" y="138.9">3V3</text>
<text x="171.3" y="163.7">3V3</text>
<text x="197.9" y="169.1">3V3</text>
<text x="230" y="172.6">3V3</text>
</g>
<g font-size="1.6">
<text x="12.5" y="15.7">R5</text>
<text x="12.5" y="17.4">16k</text>
<text x="12.5" y="19.2">RESC3216X60N</text>
<text x="26.4" y="23.1">3</text>
<text x="28.8" y="23.5">+</text>
<text x="32" y="20.1" transform="rotate(-90 32 20.1)">8</text>
<text x="35.6" y="19.2">IC3A</text>
<text x="35.6" y="21">OPA2348</text>
<text x="35.6" y="22.8">SOIC127P600X175-8N</text>
<text x="96" y="21.9" transform="rotate(-90 96 21.9)">8</text>
<text x="99.6" y="21">IC7B</text>
<text x="99.6" y="22.8">OPA2348</text>
<text x="158.2" y="23.7" transform="rotate(-90 158.2 23.7)">14</text>
<text x="160.1" y="21">U5B</text>
<text x="160.1" y="22.8">74LVC00</text>
<text x="188.5" y="22.8">U5D</text>
<text x="12.5" y="28.1">R6</text>
<text x="12.5" y="29.9">15k</text>
<text x="26.4" y="26.6">2</text>
<text x="28.8" y="27">-</text>
<text x="36.8" y="24.8">1</text>
<text x="51.9" y="24.6">1.6V</text>
<text x="75.1" y="28.1">U_bat</text>
<text x="75.1" y="24.6">1.6V</text>
<text x="90.4" y="28.4">6</text>
<text x="90.4" y="24.8">5</text>
<text x="92.8" y="28.8">-</text>
<text x="92.8" y="25.2">+</text>
<text x="99.6" y="24.6">SOIC127P600X175-8N</text>
<text x="100.8" y="26.6">7</text>
<text x="137.3" y="26.3">SET</text>
<text x="137.3" y="29.9">RESET</text>
<text x="152.6" y="26.6">4</text>
<text x="160.1" y="24.6">SOIC127P600X175-14N</text>
<text x="166.6" y="28.4">6</text>
<text x="180.2" y="28.4">12</text>
<text x="186.7" y="25.4" transform="rotate(-90 186.7 25.4)">14</text>
<text x="188.5" y="24.6">74LVC00</text>
<text x="188.5" y="26.3">SOIC127P600X175-14N</text>
<text x="215.5" y="29.9">CHARGE_ON</text>
<text x="12.5" y="31.7">RESC3216X60N</text>
<text x="32" y="30.6" transform="rotate(-90 32 30.6)">4</text>
<text x="96" y="32.3" transform="rotate(-90 96 32.3)">4</text>
<text x="152.6" y="30.2">5</text>
<text x="158.2" y="34.1" transform="rotate(-90 158.2 34.1)">7</text>
<text x="180.2" y="32">13</text>
<text x="186.7" y="35.9" transform="rotate(-90 186.7 35.9)">7</text>
<text x="195.1" y="30.2">11</text>
<text x="12.5" y="45.9">R7</text>
<text x="12.5" y="47.7">43k</text>
<text x="96" y="46.8" transform="rotate(-90 96 46.8)">8</text>
<text x="99.6" y="45.9">IC7A</text>
<text x="99.6" y="47.7">OPA2348</text>
<text x="158.2" y="46.8" transform="rotate(-90 158.2 46.8)">14</text>
<text x="160.1" y="44.1">U5A</text>
<text x="160.1" y="45.9">74LVC00</text>
<text x="160.1" y="47.7">SOIC127P600X175-14N</text>
<text x="224" y="46.8" transform="rotate(-90 224 46.8)">14</text>
<text x="225.8" y="44.1">U5C</text>
<text x="225.8" y="45.9">74LVC00</text>
<text x="225.8" y="47.7">SOIC127P600X175-14N</text>
<text x="12.5" y="49.4">RESC3216X60N</text>
<text x="26.4" y="53.3">5</text>
<text x="28.8" y="53.7">+</text>
<text x="32" y="50.3" transform="rotate(-90 32 50.3)">8</text>
<text x="35.6" y="49.4">IC3B</text>
<text x="35.6" y="51.2">OPA2348</text>
<text x="35.6" y="53">SOIC127P600X175-8N</text>
<text x="75.1" y="49.4">0.9V</text>
<text x="75.1" y="53">U_bat</text>
<text x="90.4" y="53.3">2</text>
<text x="90.4" y="49.7">3</text>
<text x="92.8" y="53.7">-</text>
<text x="92.8" y="50.1">+</text>
<text x="99.6" y="49.4">SOIC127P600X175-8N</text>
<text x="100.8" y="51.5">1</text>
<text x="152.6" y="49.7">1</text>
<text x="152.6" y="53.3">2</text>
<text x="166.6" y="51.5">3</text>
<text x="217.5" y="53.3">10</text>
<text x="218.4" y="49.7">9</text>
<text x="232.4" y="51.5">8</text>
<text x="12.5" y="58.3">R8</text>
<text x="26.4" y="56.9">6</text>
<text x="28.8" y="57.2">-</text>
<text x="36.8" y="55.1">7</text>
<text x="51.9" y="54.8">0.9V</text>
<text x="96" y="57.2" transform="rotate(-90 96 57.2)">4</text>
<text x="158.2" y="57.2" transform="rotate(-90 158.2 57.2)">7</text>
<text x="224" y="57.2" transform="rotate(-90 224 57.2)">7</text>
<text x="12.5" y="60.1">16k</text>
<text x="12.5" y="61.9">RESC3216X60N</text>
<text x="32" y="60.8" transform="rotate(-90 32 60.8)">4</text>
<text x="46.3" y="70.8">C1</text>
<text x="85.4" y="70.8">C2</text>
<text x="46.3" y="72.6">100nF</text>
<text x="46.3" y="74.3">CAPC3216X130N</text>
<text x="85.4" y="72.6">100nF</text>
<text x="85.4" y="74.3">CAPC3216X130N</text>
<text x="202.7" y="77" transform="rotate(-90 202.7 77)">8</text>
<text x="204.5" y="74.3">IC8A</text>
<text x="204.5" y="76.1">OPA2348</text>
<text x="204.5" y="77.9">SOIC127P600X175-8N51</text>
<text x="220.5" y="76.1">R13</text>
<text x="192.4" y="79.7">U_bat 3</text>
<text x="197.1" y="83.5">2</text>
<text x="199.5" y="83.9">-</text>
<text x="199.5" y="80.3">+</text>
<text x="207.5" y="81.7">1</text>
<text x="220.5" y="79.7">RESC3216X60N</text>
<text x="202.7" y="87.5" transform="rotate(-90 202.7 87.5)">4</text>
<text x="231.2" y="85">C6</text>
<text x="231.2" y="86.8">100pF</text>
<text x="231.2" y="88.6">CAPC3216X130N</text>
<text x="86.8" y="96">3</text>
<text x="88.9" y="92.1">RE1</text>
<text x="92" y="95">NC1</text>
<text x="97.3" y="94.2">2</text>
<text x="128.1" y="92.1">R3</text>
<text x="128.1" y="93.9">6</text>
<text x="128.1" y="95.7">RES_800_80</text>
<text x="144.1" y="92.1">IC1</text>
<text x="144.1" y="93.9">LM317D2TG</text>
<text x="144.1" y="95.7">TO263_D2PAK</text>
<text x="247.2" y="92.1">MOD1</text>
<text x="247.2" y="93.9">TMDX28069USB</text>
<text x="247.2" y="95.7">F28069</text>
<text x="89.8" y="96.7">COM1</text>
<text x="91.9" y="98.5">NO1</text>
<text x="97.3" y="97.7">4</text>
<text x="97.3" y="101.3">9</text>
<text x="141.9" y="97.7">4</text>
<text x="144.9" y="98.5">VOUT</text>
<text x="152.9" y="98.5">VIN</text>
<text x="157.7" y="97.7">3</text>
<text x="181.2" y="101">K2</text>
<text x="229.7" y="101">I_Bat</text>
<text x="240.1" y="101.3">ADC-A4</text>
<text x="240.1" y="99.5">ADC-A2</text>
<text x="240.1" y="97.7">ADC-A6</text>
<text x="257.3" y="101.3">TZ1</text>
<text x="257.3" y="99.5">ADC-A0</text>
<text x="257.3" y="97.7">3V3</text>
<text x="11.3" y="103.8">I_Bat+</text>
<text x="11.3" y="105.6">I_Bat-</text>
<text x="18.2" y="102.8">I_Bat+</text>
<text x="18.2" y="104.6">I_Bat-</text>
<text x="35.6" y="102.8">R4</text>
<text x="35.6" y="104.6">0.1</text>
<text x="35.6" y="106.3">RM_SMD</text>
<text x="74.7" y="107.2" transform="rotate(-90 74.7 107.2)">2</text>
<text x="86.8" y="106.6">1</text>
<text x="86.8" y="103.1">8</text>
<text x="89.8" y="107.4">A</text>
<text x="89.8" y="103.8">COM2</text>
<text x="91.9" y="105.6">NO2</text>
<text x="92" y="102.1">NC2</text>
<text x="97.3" y="104.9">7</text>
<text x="149.3" y="105.2" transform="rotate(-90 149.3 105.2)">1</text>
<text x="150.2" y="102.2" transform="rotate(-90 150.2 102.2)">ADJ</text>
<text x="163.6" y="102.8">C3</text>
<text x="163.6" y="104.6">100nF</text>
<text x="163.6" y="106.3">CAPC3216X130N</text>
<text x="240.1" y="106.6">ADC-B6</text>
<text x="240.1" y="103.1">ADC-B1</text>
<text x="241.8" y="104.9">SCLA</text>
<text x="257.3" y="106.6">EPWM-4A</text>
<text x="257.3" y="104.9">ADC-A1</text>
<text x="257.3" y="103.1">EPWM-4B</text>
<text x="76.5" y="109.9">D1</text>
<text x="76.5" y="111.7">LL4148</text>
<text x="76.5" y="113.5">MINI_MELF</text>
<text x="85.9" y="113.7">10</text>
<text x="115.6" y="111.7">R1</text>
<text x="115.6" y="113.5">6</text>
<text x="227.3" y="112.7">LOAD_ON</text>
<text x="238.4" y="112">EPWM-1A</text>
<text x="240.1" y="113.7">ADC-B4</text>
<text x="240.1" y="110.2">ADC-B0</text>
<text x="241.6" y="108.4">SDAA</text>
<text x="257.3" y="112">SPISOMIA</text>
<text x="257.3" y="113.7">EPWM-3A</text>
<text x="257.3" y="110.2">EPWM-3B</text>
<text x="257.3" y="108.4">5V0</text>
<text x="18.2" y="115.2">U_bat</text>
<text x="29" y="116.8">+</text>
<text x="32" y="116.1" transform="rotate(-90 32 116.1)">1</text>
<text x="62.3" y="118.8">R11</text>
<text x="74.7" y="115.9" transform="rotate(-90 74.7 115.9)">1</text>
<text x="89.7" y="116.7">EA2-5NU</text>
<text x="89.8" y="114.5">B</text>
<text x="115.6" y="115.2">RES_800_80</text>
<text x="223.9" y="116.1">CHARGE_ON</text>
<text x="238.4" y="115.5">EPWM-1B</text>
<text x="239.2" y="119.1">SPISTEA</text>
<text x="240.1" y="117.3">ADC-A5</text>
<text x="257.3" y="119.1">GND1</text>
<text x="257.3" y="117.3">EPWM-2B</text>
<text x="257.3" y="115.5">SPISIMOA</text>
<text x="17.8" y="120.6">K3</text>
<text x="37.4" y="120.6">UC1</text>
<text x="37.4" y="122.3">90F</text>
<text x="37.4" y="124.1">CAP_AL_20X25X10MM</text>
<text x="62.3" y="120.6">220</text>
<text x="62.3" y="122.3">RESC3216X60N</text>
<text x="133.4" y="124.1">R12</text>
<text x="133.4" y="125.9">220</text>
<text x="239.2" y="122.6">SPICLKA</text>
<text x="239.6" y="124.4">GPIO-34</text>
<text x="240.1" y="120.9">ADC-B2</text>
<text x="257.3" y="124.4">PWM1A-DAC</text>
<text x="257.3" y="122.6">GND2</text>
<text x="257.3" y="120.9">EPWM-2A</text>
<text x="32" y="128.4" transform="rotate(-90 32 128.4)">2</text>
<text x="60.4" y="126.8" transform="rotate(-90 60.4 126.8)">1</text>
<text x="62.3" y="129.5">D2</text>
<text x="62.3" y="131.2">GREEN</text>
<text x="133.4" y="127.7">RESC3216X60N</text>
<text x="183.2" y="129.5">C4</text>
<text x="183.2" y="131.2">100nF</text>
<text x="60.4" y="137.2" transform="rotate(-90 60.4 137.2)">2</text>
<text x="62.3" y="133">LED5MM</text>
<text x="131.6" y="132.1" transform="rotate(-90 131.6 132.1)">1</text>
<text x="133.4" y="134.8">D3</text>
<text x="133.4" y="136.6">RED</text>
<text x="183.2" y="133">CAPC3216X130N</text>
<text x="74.7" y="142.8" transform="rotate(-90 74.7 142.8)">3</text>
<text x="82.9" y="140.8">LOAD_ON</text>
<text x="92.8" y="140.1">LOAD_ON</text>
<text x="115.6" y="140.1">Q2</text>
<text x="115.6" y="141.9">BSP295</text>
<text x="131.6" y="142.6" transform="rotate(-90 131.6 142.6)">2</text>
<text x="133.4" y="138.3">LED5MM</text>
<text x="193.8" y="140.1">IC5</text>
<text x="193.8" y="141.9">INA213</text>
<text x="59.1" y="147.2">CHARGE_ON1</text>
<text x="74.7" y="149.7" transform="rotate(-90 74.7 149.7)">2</text>
<text x="76.5" y="145.5">Q1</text>
<text x="76.5" y="147.2">BSS138</text>
<text x="76.5" y="149">SOT95P240X110-3N</text>
<text x="99.6" y="145.5">R2</text>
<text x="99.6" y="147.2">10k</text>
<text x="99.6" y="149">RESC3216X60N</text>
<text x="117.7" y="149">LOAD_ON 1</text>
<text x="131.6" y="144.6" transform="rotate(-90 131.6 144.6)">3</text>
<text x="133.4" y="147.2">Q3</text>
<text x="133.4" y="149">BSS138</text>
<text x="165.7" y="145.5">V_ref</text>
<text x="177.5" y="145.8">1</text>
<text x="177.5" y="147.5">2</text>
<text x="177.5" y="149.3">3</text>
<text x="180.5" y="146.5">REF</text>
<text x="180.5" y="148.3">GND</text>
<text x="203.8" y="146.5">OUT</text>
<text x="205" y="148.3">IN-</text>
<text x="209.3" y="149.3">4</text>
<text x="209.3" y="145.8">6</text>
<text x="209.3" y="147.5">5</text>
<text x="220.8" y="145.5">I_Bat</text>
<text x="224.4" y="149.9">I_Bat+</text>
<text x="224.4" y="148.1">I_Bat-</text>
<text x="240.1" y="149">C7</text>
<text x="53.9" y="151.8">CHARGE_ON</text>
<text x="131.6" y="151.5" transform="rotate(-90 131.6 151.5)">2</text>
<text x="133.4" y="150.8">SOT95P240X110-3N</text>
<text x="180.5" y="150.1">V+</text>
<text x="204.6" y="150.1">IN+</text>
<text x="240.1" y="150.8">100pF</text>
<text x="240.1" y="152.6">CAPC3216X130N</text>
<text x="174.3" y="170.3">R9</text>
<text x="174.3" y="172.1">10k</text>
<text x="174.3" y="173.9">RESC3216X60N</text>
<text x="202.7" y="173.9">IC8B</text>
<text x="193.5" y="177.8">5</text>
<text x="196" y="178.1">+</text>
<text x="199.1" y="174.8" transform="rotate(-90 199.1 174.8)">8</text>
<text x="202.7" y="175.7">OPA2348</text>
<text x="202.7" y="177.5">SOIC127P600X175-8N</text>
<text x="204" y="179.5">7</text>
<text x="215.5" y="179.2">V_ref</text>
<text x="233" y="179.2">C5</text>
<text x="174.3" y="182.8">R10</text>
<text x="174.3" y="184.6">10k</text>
<text x="193.5" y="181.3">6</text>
<text x="196" y="181.7">-</text>
<text x="199.1" y="185.3" transform="rotate(-90 199.1 185.3)">4</text>
<text x="233" y="181">100nF</text>
<text x="233" y="182.8">CAPC3216X130N</text>
<text x="174.3" y="186.4">RESC3216X60N</text>
<text x="228.2" y="195.1">Title</text>
<text x="235.3" y="196.8">Battery_V2</text>
<text x="228.2" y="200.4">Size</text>
<text x="230" y="202.2">A3</text>
<text x="235.3" y="200.4">Document Number</text>
<text x="235.3" y="202.2">Battery_V2</text>
<text x="286.8" y="200.4">Rev</text>
<text x="288.6" y="202.2">2</text>
<text x="228.2" y="205.7">Date:</text>
<text x="237.4" y="205.7">Wednesday, September 17, 2014</text>
<text x="263.7" y="205.7">Sheet</text>
<text x="272.6" y="205.7">1</text>
<text x="278" y="205.7">of</text>
<text x="283.3" y="205.7">1</text>
</g>
<g font-size="1.3">
<text x="30.8" y="1.3">5</text>
<text x="88.9" y="1.3">4</text>
<text x="146.9" y="1.3">3</text>
<text x="205" y="1.3">2</text>
<text x="263.1" y="1.3">1</text>
<text x=".5" y="28.4">D</text>
<text x="292.6" y="28.4">D</text>
<text x=".5" y="79.5">C</text>
<text x="292.6" y="79.5">C</text>
<text x=".5" y="130.6">B</text>
<text x="292.6" y="130.6">B</text>
<text x=".5" y="181.7">A</text>
<text x="292.6" y="181.7">A</text>
<text x="30.8" y="207.4">5</text>
<text x="88.9" y="207.4">4</text>
<text x="146.9" y="207.4">3</text>
<text x="205" y="207.4">2</text>
<text x="263.1" y="207.4">1</text>
</g>
</svg>
